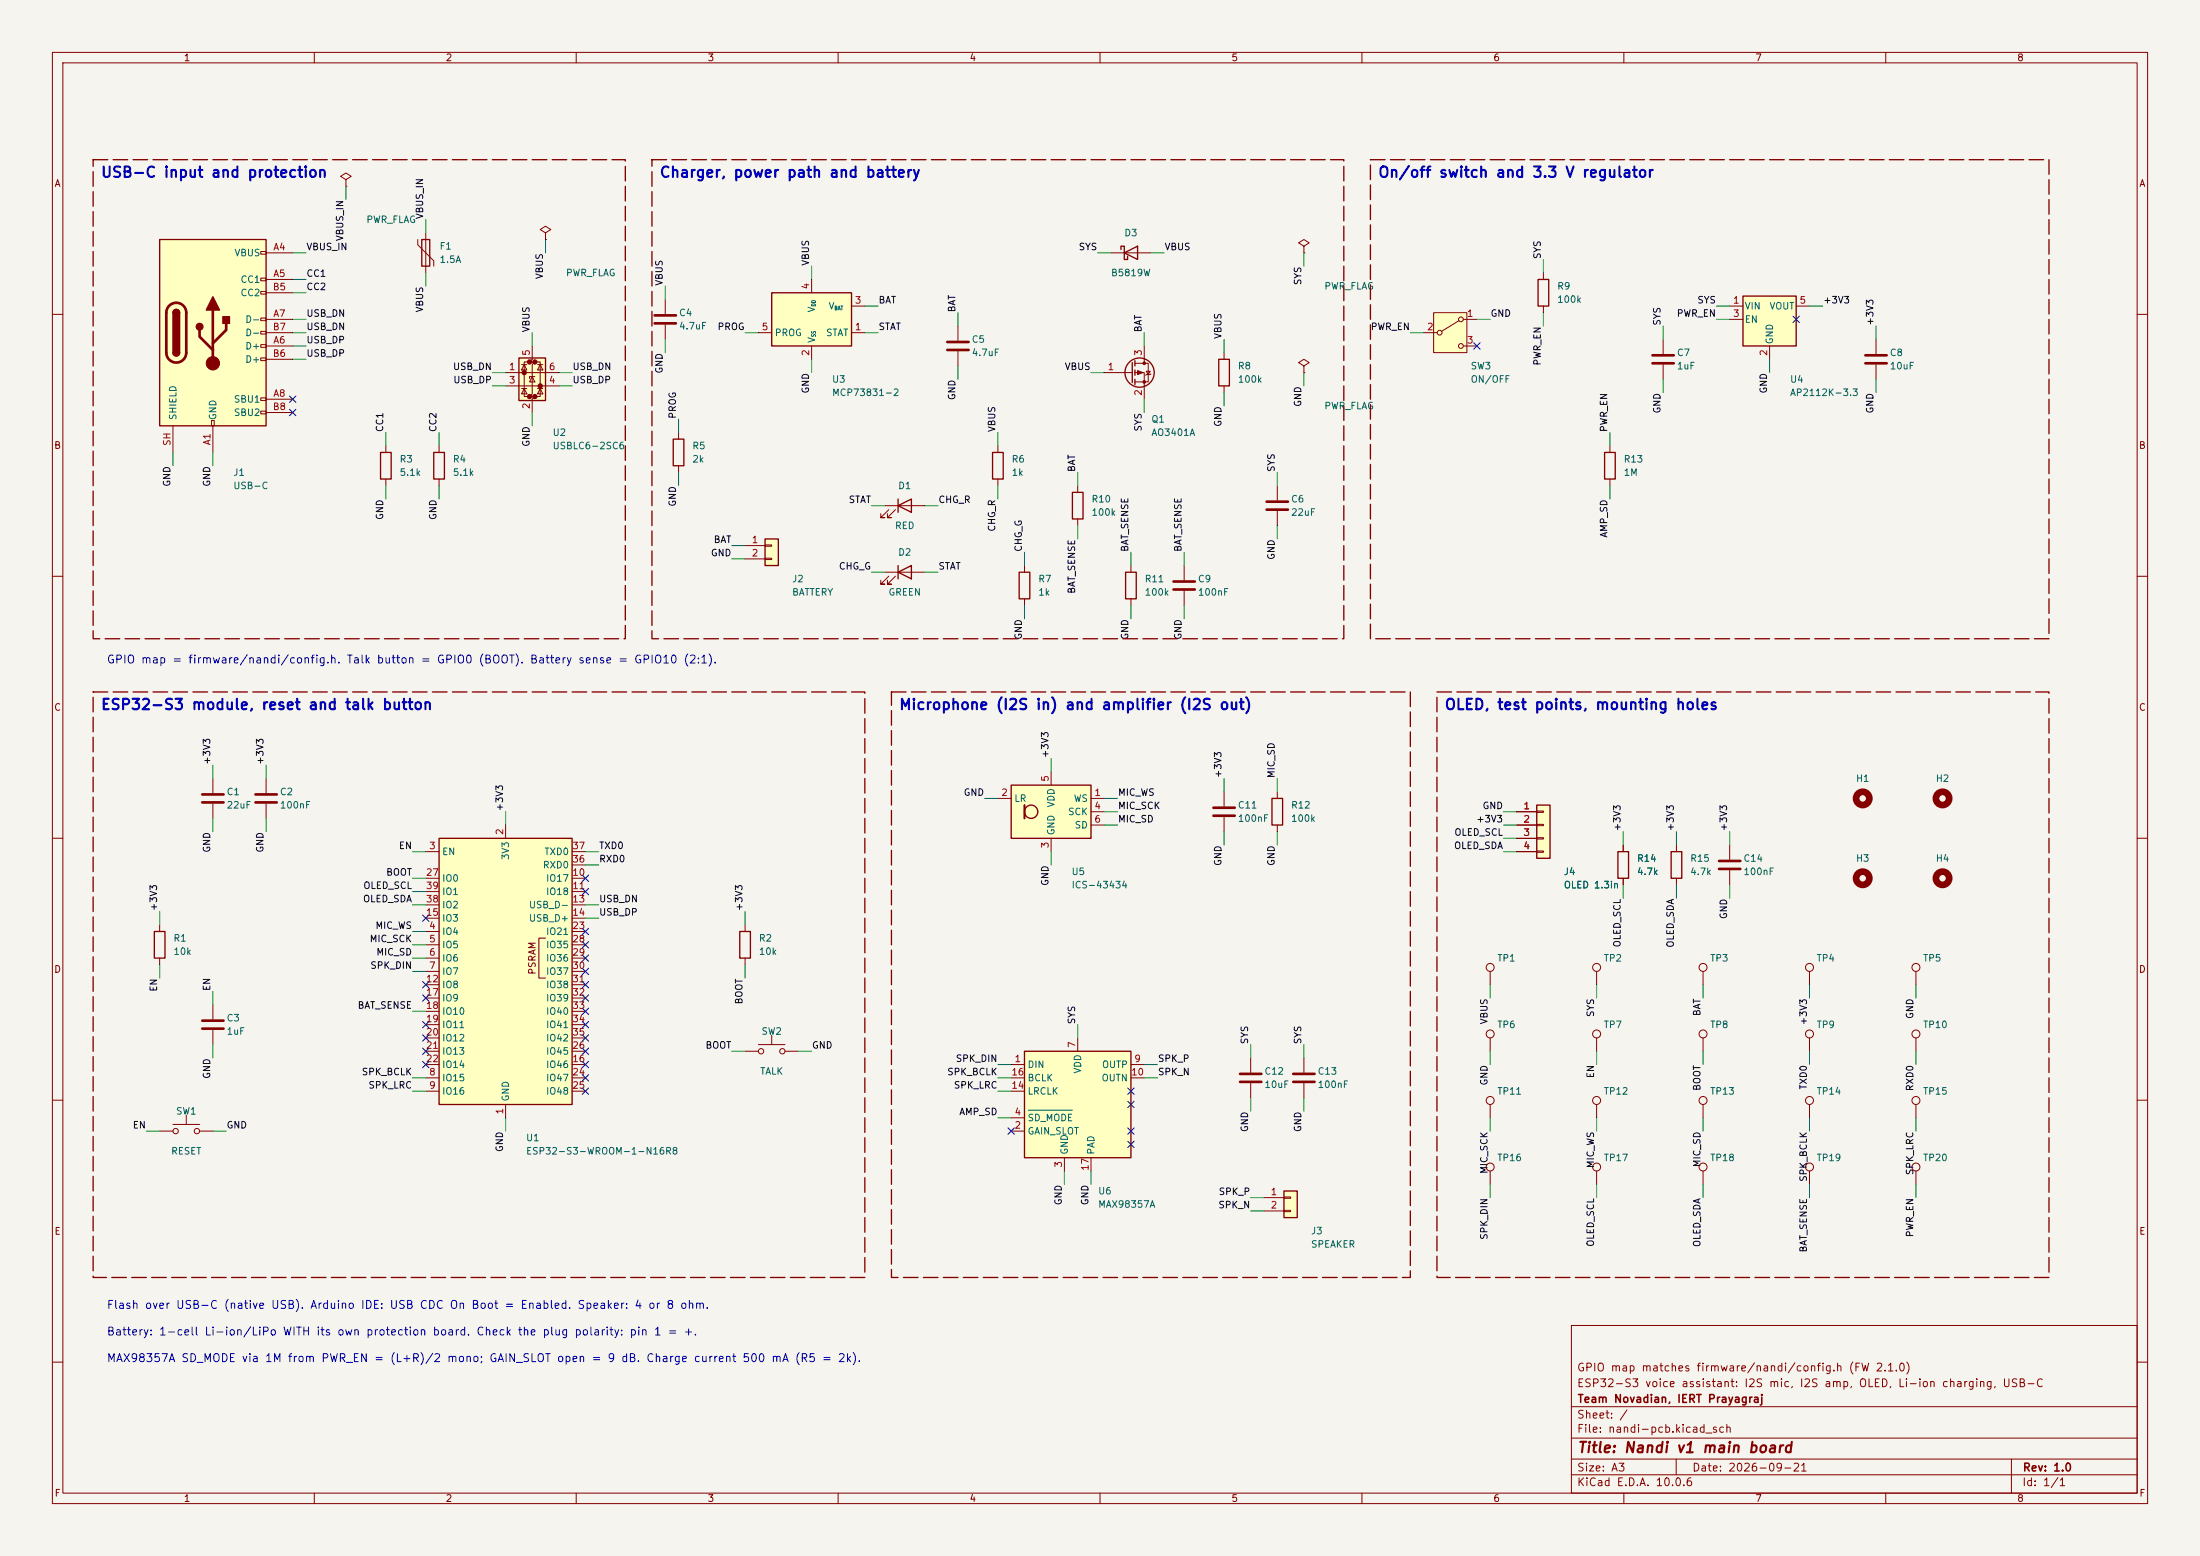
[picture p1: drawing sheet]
<svg xmlns="http://www.w3.org/2000/svg" width="420mm" height="297mm" viewBox="0 0 420 297" stroke-linecap="round" stroke-linejoin="round" font-family="sans-serif">
<path d="M0 0h420v297h-420z" fill="#f5f4ef" stroke="#f5f4ef" stroke-width=".19"/>
<g fill="none" stroke="#840000" stroke-width=".19">
<path d="M10 10h400v277h-400zM12 12h396v273h-396zM60 10v2M110 10v2M160 10v2M210 10v2M260 10v2M310 10v2M360 10v2M10 60h2M408 60h2M10 110h2"/>
<path d="M408 110h2M10 160h2M408 160h2M10 210h2M408 210h2M300 253h108v32h-108zM10 260h2M300 278.5h108M300 274.5h108M300 268.5h108M320 278.5v3M384 278.5v6.5"/>
<path d="M408 260h2M60 285v2M110 285v2M160 285v2M210 285v2M260 285v2M300 281.5h108M310 285v2M360 285v2"/>
</g>
<path d="M245.1 227.3h2.5v5.1h-2.5z" fill="#ffffc2"/>
<g fill="none" stroke="#840000" stroke-width=".25">
<path d="M216.2 69.2v3.8M216.7 68.8v1.1M216.7 70.6v1M216.7 72.4v1M189.5 86.4h2v5h-2zM204.7 94h2.1v5.1h-2.1zM194.6 109.2h2v5.1h-2zM214.9 109.2h2v5.1h-2zM308.9 162.6h2v5h-2zM319 162.6h2.1v5h-2.1zM245.1 227.3h2.5v5.1h-2.5z"/>
<circle cx="217.6" cy="71.1" r="2.79"/>
</g>
<g fill="none" stroke="#840000" stroke-width=".19">
<path d="M182.9 62.2v2.8M182.9 67.1v2.8M210.8 71.1h5.4M216.7 69.3h2.5v3.6h-2.5M216.7 71.1h1.7v5.1M218.4 66v3.3M218.8 70.9h.8l-.4 .6zM219.7 71.4l-1 .2M358.1 64.8v2.8M358.1 69.6v2.8M190.5 85.1v1.3M190.5 91.4v1.3"/>
<path d="M205.7 92.7v1.3M205.7 99.1v1.2M195.6 108v1.2M195.6 114.3v1.3M215.9 108v1.2M215.9 114.3v1.3M50.8 148.6v2.8M50.8 153.4v2.8M309.9 161.3v1.3M309.9 167.6v1.3M320 161.3v1.3M320 167.6v1.3"/>
<path d="M330.2 161.3v2.8M330.2 166.1v2.8M304.8 185.4v2.6M304.8 198.1v2.6M325.1 185.4v2.6M325.1 198.1v2.6M365.8 185.4v2.6M365.8 198.1v2.6M304.8 210.8v2.6M325.1 210.8v2.6M365.8 210.8v2.6M241.3 228.6h3.8"/>
<path d="M241.3 231.1h3.8M245.1 228.5h1.3v.2h-1.3zM245.1 231h1.3v.3h-1.3zM304.8 223.5v2.6M365.8 223.5v2.6"/>
<circle cx="304.8" cy="197.4" r=".76"/>
<circle cx="304.8" cy="184.7" r=".76"/>
<circle cx="325.1" cy="184.7" r=".76"/>
<circle cx="325.1" cy="197.4" r=".76"/>
<circle cx="365.8" cy="197.4" r=".76"/>
<circle cx="365.8" cy="184.7" r=".76"/>
<circle cx="304.8" cy="210.1" r=".76"/>
<circle cx="325.1" cy="210.1" r=".76"/>
<circle cx="365.8" cy="210.1" r=".76"/>
<circle cx="304.8" cy="222.8" r=".76"/>
<circle cx="365.8" cy="222.8" r=".76"/>
</g>
<path d="M180.8 65.3h4.1M180.8 66.8h4.1M356.1 67.8h4.1M356.1 69.3h4.1M48.8 151.6h4M48.8 153.2h4M328.2 164.3h4M328.2 165.9h4" fill="none" stroke="#840000" stroke-width=".51"/>
<g fill="none" stroke="#840000" stroke-width="1.3">
<circle cx="355.6" cy="152.4" r="1.27"/>
<circle cx="370.8" cy="152.4" r="1.27"/>
<circle cx="355.6" cy="167.6" r="1.27"/>
<circle cx="370.8" cy="167.6" r="1.27"/>
</g>
<g fill="#840000" stroke="#840000" stroke-width=".19">
<path d="M217.2 70.7l1 .4-1 .4z"/>
<circle cx="218.4" cy="69.3" r=".25"/>
<circle cx="218.4" cy="72.9" r=".25"/>
</g>
<path d="M273.7 59.7h6.3v7.6h-6.3z" fill="#ffffc2"/>
<g fill="none" stroke="#840000" stroke-width=".19">
<path d="M273.7 59.7h6.3v7.6h-6.3zM294.6 52.1v1.2M294.6 58.4v1.3M271.8 63.5h2.5M278.5 61.2l-3.3 2M279.4 61h2.5M279.4 66h2.5"/>
<circle cx="274.8" cy="63.5" r=".46"/>
<circle cx="278.9" cy="61" r=".46"/>
<circle cx="278.9" cy="66" r=".46"/>
</g>
<path d="M293.6 53.3h2.1v5.1h-2.1z" fill="none" stroke="#840000" stroke-width=".25"/>
<path d="M332.7 56.5h10.2v9.5h-10.2z" fill="#ffffc2"/>
<path d="M332.7 56.5h10.2v9.5h-10.2zM232.7 68.6h2v5.1h-2z" fill="none" stroke="#840000" stroke-width=".25"/>
<path d="M248.9 47l1-.6-1-.7-1 .7 1 .6v1.3M248.9 48.3h.1M330.2 58.4h2.5M342.9 58.4h2.5M233.7 67.3v1.3M233.7 73.7v1.2M248.9 69.9l1-.7-1-.6-1 .6 1 .7v1.2M248.9 71.1h.1M317.5 64.8v2.8M317.5 69.6v2.8M330.2 61h2.5M337.8 66v2.6" fill="none" stroke="#840000" stroke-width=".19"/>
<path d="M315.5 67.8h4M315.5 69.3h4" fill="none" stroke="#840000" stroke-width=".51"/>
<path d="M147.3 55.9h15.3v10.1h-15.3z" fill="#ffffc2"/>
<path d="M147.3 55.9h15.3v10.1h-15.3zM128.5 83.8h2.1v5.1h-2.1z" fill="none" stroke="#840000" stroke-width=".25"/>
<path d="M127 57.2v2.7M154.9 53.3v2.6M162.6 58.4h2.5M127 62v2.8M144.8 63.5h2.5M154.9 66v2.6M162.6 63.5h2.5M129.5 82.6v1.2M129.5 88.9v1.3" fill="none" stroke="#840000" stroke-width=".19"/>
<path d="M125 60.2h4M125 61.7h4" fill="none" stroke="#840000" stroke-width=".51"/>
<path d="M146 102.9h2.6v5.1h-2.6z" fill="#ffffc2"/>
<path d="M214 47.6v-.6h.6v2.5h.7v-.6M214.6 48.3l2.6-1.3v2.5zM171.4 96.5l2.6-1.2v2.5zM171.4 95.3v2.5M306.3 86.4h2.1v5h-2.1zM146 102.9h2.6v5.1h-2.6zM171.4 109.2l2.6-1.2v2.5zM171.4 108v2.5" fill="none" stroke="#840000" stroke-width=".25"/>
<g fill="none" stroke="#840000" stroke-width=".19">
<path d="M212.1 48.3h7.6M168.9 96.5h7.6M169.7 97.3l-1.6 1.5h.8h-.8v-.8M170.9 97.3l-1.5 1.5h.8h-.8v-.8M243.8 92.7v2.8M243.8 97.5v2.8M307.3 85.1v1.3M307.3 91.4v1.3M142.2 104.1h3.8M142.2 106.7h3.8M146 104h1.3v.3h-1.3zM146 106.6h1.3v.2h-1.3z"/>
<path d="M168.9 109.2h7.6M169.7 110l-1.6 1.5h.8h-.8v-.8M170.9 110l-1.5 1.5h.8h-.8v-.8M226.1 108v2.7M226.1 112.8v2.8M284.5 185.4v2.6M284.5 198.1v2.6M345.4 185.4v2.6M345.4 198.1v2.6M284.5 210.8v2.6M345.4 210.8v2.6M284.5 223.5v2.6"/>
<path d="M345.4 223.5v2.6"/>
<circle cx="284.5" cy="184.7" r=".76"/>
<circle cx="284.5" cy="197.4" r=".76"/>
<circle cx="345.4" cy="197.4" r=".76"/>
<circle cx="345.4" cy="184.7" r=".76"/>
<circle cx="284.5" cy="210.1" r=".76"/>
<circle cx="345.4" cy="210.1" r=".76"/>
<circle cx="284.5" cy="222.8" r=".76"/>
<circle cx="345.4" cy="222.8" r=".76"/>
</g>
<path d="M241.8 95.8h4.1M241.8 97.3h4.1M224 111h4.1M224 112.5h4.1" fill="none" stroke="#840000" stroke-width=".51"/>
<path d="M293.4 153.7h2.5v10.1h-2.5z" fill="#ffffc2"/>
<path d="M72.6 86.4h2.1v5h-2.1zM82.8 86.4h2v5h-2zM293.4 153.7h2.5v10.1h-2.5z" fill="none" stroke="#840000" stroke-width=".25"/>
<g fill="none" stroke="#840000" stroke-width=".19">
<path d="M73.7 85.1v1.3M73.7 91.4v1.3M83.8 85.1v1.3M83.8 91.4v1.3M40.6 148.6v2.8M40.6 153.4v2.8M289.6 154.9h3.8M289.6 157.5h3.8M293.4 154.8h1.2v.3h-1.2zM293.4 157.4h1.2v.2h-1.2zM293.4 159.9h1.2v.2h-1.2zM289.6 160h3.8"/>
<path d="M289.6 162.6h3.8M293.4 162.4h1.2v.3h-1.2zM30.5 215.9h2.5M33 214.6h5.1M35.6 212.9v1.7M38.1 215.9h2.5M325.1 223.5v2.6"/>
<circle cx="33.5" cy="215.9" r=".51"/>
<circle cx="37.6" cy="215.9" r=".51"/>
<circle cx="325.1" cy="222.8" r=".76"/>
</g>
<path d="M38.6 151.6h4.1M38.6 153.2h4.1" fill="none" stroke="#840000" stroke-width=".51"/>
<path d="M83.8 160h25.4v50.8h-25.4z" fill="#ffffc2"/>
<path d="M29.5 177.8h2v5.1h-2zM83.8 160h25.4v50.8h-25.4z" fill="none" stroke="#840000" stroke-width=".25"/>
<g fill="none" stroke="#840000" stroke-width=".19">
<path d="M96.5 157.5v2.5M30.5 176.5v1.3M81.3 162.6h2.5M81.3 177.8h2.5M81.3 167.6h2.5M81.3 170.2h2.5M81.3 172.7h2.5M81.3 175.3h2.5M104.1 179.1h-1.2v7.6h1.2M109.2 162.6h2.6M109.2 177.8h2.6M109.2 167.6h2.6"/>
<path d="M109.2 170.2h2.6M109.2 172.7h2.6M109.2 175.3h2.6M109.2 165.1h2.6M30.5 182.9v1.3M40.6 191.8v2.8M40.6 196.6v2.8M81.3 180.3h2.5M81.3 182.9h2.5M81.3 185.4h2.5M81.3 188h2.5M81.3 190.5h2.5"/>
<path d="M81.3 193h2.5M81.3 195.6h2.5M81.3 198.1h2.5M109.2 180.3h2.6M109.2 182.9h2.6M109.2 185.4h2.6M109.2 188h2.6M109.2 190.5h2.6M109.2 193h2.6M109.2 195.6h2.6M109.2 198.1h2.6M81.3 205.7h2.5"/>
<path d="M81.3 208.3h2.5M81.3 203.2h2.5M81.3 200.7h2.5M96.5 210.8v2.6M109.2 205.7h2.6M109.2 208.3h2.6M109.2 203.2h2.6M109.2 200.7h2.6"/>
</g>
<path d="M38.6 194.8h4.1M38.6 196.3h4.1" fill="none" stroke="#840000" stroke-width=".51"/>
<path d="M99.1 68.3h5v8.2h-5z" fill="#ffffc2"/>
<g fill="#840000" stroke="#840000" stroke-width=".51">
<circle cx="100.1" cy="71.1" r=".25"/>
<circle cx="101.1" cy="69.1" r=".25"/>
<circle cx="101.1" cy="75.7" r=".25"/>
<circle cx="102.1" cy="69.1" r=".25"/>
<circle cx="102.1" cy="75.7" r=".25"/>
<circle cx="103.1" cy="73.7" r=".25"/>
</g>
<g fill="none" stroke="#840000" stroke-width=".19">
<path d="M66 34.3l1.1-.6-1.1-.7-1 .7 1 .6v1.3M66 35.6h.1M79.8 45.7v1l3 3.1v1M81.3 44.5v7.6M104.1 44.5l1.1-.7-1.1-.6-1 .6 1 .7v1.2M104.1 45.7h.1M96.5 71.1h10.2M96.5 73.7h10.2M99.6 74.2h1M99.6 69.6h1M100.1 69.6l.5 1h-1zM100.1 74.2l.5 1h-1z"/>
<path d="M101.1 69.1h-1v6.6h1M101.6 66v2.6l-.5 .5h1l-.5 .5v5.6l-.5 .5h1l-.5 .5v2.5M101.6 71.9l.5 1h-1zM102.1 71.9h-1v.4M102.1 69.1h1v6.6h-1M102.6 74.2h1M102.6 69.6h1M103.1 69.6l.5 1h-1zM103.1 74.2l.5 1h-1z"/>
</g>
<path d="M80.5 45.7h1.5v5.1h-1.5zM99.1 68.3h5v8.2h-5z" fill="none" stroke="#840000" stroke-width=".25"/>
<path d="M193 149.9h15.3v10.1h-15.3z" fill="#ffffc2"/>
<g fill="none" stroke="#840000" stroke-width=".25">
<path d="M193 149.9h15.3v10.1h-15.3z"/>
<circle cx="196.8" cy="154.9" r="1.27"/>
</g>
<path d="M195.6 153.7v2.5" fill="none" stroke="#840000" stroke-width=".38"/>
<path d="M190.5 152.4h2.5M200.7 147.3v2.6M208.3 152.4h2.5M208.3 154.9h2.5M208.3 157.5h2.5M233.7 151.1v2.8M233.7 156v2.8M200.7 160v2.6" fill="none" stroke="#840000" stroke-width=".19"/>
<path d="M231.6 154.2h4.1M231.6 155.7h4.1" fill="none" stroke="#840000" stroke-width=".51"/>
<path d="M30.5 45.7h20.3v35.6h-20.3z" fill="#ffffc2"/>
<g fill="none" stroke="#840000" stroke-width=".19">
<path d="M49.8 48h1v.5h-1zM49.8 53.1h1v.5h-1zM49.8 55.6h1v.5h-1zM50.8 48.3h5.1M50.8 53.3h5.1M50.8 55.9h5.1M49.8 60.7h1v.5h-1zM49.8 63.2h1v.6h-1zM49.8 65.8h1v.5h-1zM49.8 68.3h1v.5h-1zM49.8 75.9h1v.6h-1zM49.8 78.5h1v.5h-1z"/>
<path d="M50.8 66h5.1M50.8 61h5.1M50.8 76.2h5.1M50.8 68.6h5.1M50.8 63.5h5.1M50.8 78.7h5.1M33 81.3v5.1M40.4 80.3h.5v1h-.5zM40.6 81.3v5.1M243.8 151.1v1.3M243.8 157.5v1.3M142.2 176.5v1.3"/>
<path d="M142.2 182.9v1.3M144.8 199.4h5.1M147.3 197.6v1.8M142.2 200.7h2.6M149.9 200.7h2.5M248.9 201.9v2.8M248.9 206.8v2.8"/>
<circle cx="145.3" cy="200.7" r=".51"/>
<circle cx="149.4" cy="200.7" r=".51"/>
</g>
<path d="M30.5 45.7h20.3v35.6h-20.3zM33 59.7a.64 .64 0 0 1 .7-.6 .64 .64 0 0 1 .6 .6M33 67.3a.64 .64 0 0 0 .7 .6 .64 .64 0 0 0 .6-.6M242.8 152.4h2.1v5.1h-2.1zM141.2 177.8h2.1v5.1h-2.1z" fill="none" stroke="#840000" stroke-width=".25"/>
<path d="M32.3 58.4a1.9 1.9 0 0 1 2.1-.5 1.9 1.9 0 0 1 1.2 1.8v7.6a1.91 1.91 0 0 1-1.9 1.9 1.91 1.91 0 0 1-2-1.9l.1-7.8 .1-.6zM40.6 59.2v10.1M38.1 63v1.3l2.5 2.5M43.2 61.7v1.3l-2.6 2.5M246.9 205h4.1M246.9 206.5h4.1" fill="none" stroke="#840000" stroke-width=".51"/>
<g fill="#840000" stroke="#840000" stroke-width=".25">
<path d="M33 59.7h1.3v7.6h-1.3z"/>
<path d="M33.2 59.2a.64 .64 0 0 1 .7-.1 .64 .64 0 0 1 .4 .6h-1.3z"/>
<path d="M33 67.3h1.3a.64 .64 0 0 1-.6 .6 .64 .64 0 0 1-.7-.6z"/>
<path d="M40.6 56.6l1.3 2.6h-2.5z"/>
<path d="M42.5 60.5h1.3v1.2h-1.3z"/>
<circle cx="38.1" cy="62.4" r=".63"/>
</g>
<circle cx="40.6" cy="69.3" r="1.27" fill="#840000" stroke="#840000" stroke-width=".19"/>
<path d="M195.6 200.7h20.3v20.3h-20.3z" fill="#ffffc2"/>
<path d="M195.6 200.7h20.3v20.3h-20.3z" fill="none" stroke="#840000" stroke-width=".25"/>
<g fill="none" stroke="#840000" stroke-width=".19">
<path d="M289.6 154.9h3.8M289.6 157.5h3.8M289.6 160h3.8M289.6 162.6h3.8M309.9 161.3v1.3M309.9 167.6v1.3M205.7 198.1v2.6M193 203.2h2.6M193 215.9h2.6M193 213.4h2.6M193 205.7h2.6M193 208.3h2.6"/>
<path d="M215.9 203.2h2.5M215.9 205.7h2.5M238.8 201.9v2.8M238.8 206.8v2.8M203.2 221v2.5M208.3 221v2.5"/>
</g>
<path d="M196.3 211.9h8.4" fill="none" stroke="#006464" stroke-width=".19"/>
<path d="M236.7 205h4.1M236.7 206.5h4.1" fill="none" stroke="#840000" stroke-width=".51"/>
<g fill="none" stroke="#009600" stroke-width=".19">
<path d="M66 35.6v2.5M55.9 55.9h2.5M55.9 53.3h2.5M55.9 48.3h2.5M81.3 41.9v2.6M81.3 52.1v2.5M104.1 45.7v2.6M127 54.6v2.6M154.9 50.8v2.5M165.1 58.4h2.5M182.9 59.7v2.5M209.5 48.3h2.6"/>
<path d="M219.7 48.3h2.5M248.9 48.3v2.5M294.6 49.5v2.6M294.6 59.7v2.5M327.7 58.4h2.5M345.4 58.4h2.6M55.9 68.6h2.5M55.9 66h2.5M55.9 63.5h2.5M55.9 61h2.5M94 73.7h2.5M94 71.1h2.5"/>
<path d="M101.6 63.5v2.5M101.6 78.7v2.6M106.7 73.7h2.5M106.7 71.1h2.5M127 64.8v2.5M142.2 63.5h2.6M154.9 68.6v2.5M165.1 63.5h2.5M182.9 69.9v2.5M208.3 71.1h2.5M218.4 63.5v2.5M218.4 76.2v2.5"/>
<path d="M233.7 64.8v2.5M233.7 74.9v2.6M248.9 71.1v2.6M269.2 63.5h2.6M281.9 61h2.6M317.5 62.2v2.6M317.5 72.4v2.5M327.7 61h2.5M337.8 68.6v2.5M358.1 62.2v2.6M358.1 72.4v2.5M33 86.4v2.5"/>
<path d="M40.6 86.4v2.5M73.7 82.6v2.5M73.7 92.7v2.6M83.8 82.6v2.5M83.8 92.7v2.6M129.5 80v2.6M129.5 90.2v2.5M166.4 96.5h2.5M176.5 96.5h2.6M190.5 82.6v2.5M190.5 92.7v2.6M205.7 90.2v2.5"/>
<path d="M243.8 90.2v2.5M307.3 82.6v2.5M307.3 92.7v2.6M139.7 104.1h2.5M139.7 106.7h2.5M166.4 109.2h2.5M176.5 109.2h2.6M195.6 105.4v2.6M195.6 115.6v2.5M205.7 100.3v2.6M215.9 105.4v2.6M215.9 115.6v2.5"/>
<path d="M226.1 105.4v2.6M226.1 115.6v2.5M243.8 100.3v2.6M40.6 146.1v2.5M40.6 156.2v2.6M50.8 146.1v2.5M50.8 156.2v2.6M96.5 154.9v2.6M188 152.4h2.5M200.7 144.8v2.5M210.8 152.4h2.6M210.8 154.9h2.6"/>
<path d="M210.8 157.5h2.6M233.7 148.6v2.5M233.7 158.8v2.5M243.8 148.6v2.5M243.8 158.8v2.5M287 154.9h2.6M287 157.5h2.6M309.9 158.8v2.5M320 158.8v2.5M330.2 158.8v2.5M30.5 174v2.5M78.7 162.6h2.6"/>
<path d="M78.7 167.6h2.6M78.7 172.7h2.6M78.7 170.2h2.6M78.7 177.8h2.6M111.8 162.6h2.5M111.8 172.7h2.5M111.8 175.3h2.5M111.8 165.1h2.5M142.2 174v2.5M200.7 162.6v2.5M287 160h2.6M287 162.6h2.6"/>
<path d="M309.9 168.9v2.6M320 168.9v2.6M330.2 168.9v2.6M30.5 184.2v2.5M40.6 189.2v2.6M40.6 199.4v2.5M78.7 180.3h2.6M78.7 182.9h2.6M78.7 193h2.6M78.7 185.4h2.6M142.2 184.2v2.5M205.7 195.6v2.5"/>
<path d="M238.8 199.4v2.5M248.9 199.4v2.5M284.5 188v2.5M304.8 188v2.5M325.1 188v2.5M345.4 188v2.5M365.8 188v2.5M27.9 215.9h2.6M40.6 215.9h2.6M78.7 208.3h2.6M78.7 205.7h2.6M96.5 213.4v2.5"/>
<path d="M139.7 200.7h2.5M152.4 200.7h2.5M190.5 208.3h2.5M190.5 205.7h2.5M190.5 203.2h2.5M190.5 213.4h2.5M218.4 205.7h2.6M218.4 203.2h2.6M238.8 209.6v2.5M248.9 209.6v2.5M284.5 200.7v2.5M284.5 213.4v2.5"/>
<path d="M304.8 200.7v2.5M304.8 213.4v2.5M325.1 200.7v2.5M325.1 213.4v2.5M345.4 200.7v2.5M345.4 213.4v2.5M365.8 200.7v2.5M365.8 213.4v2.5M203.2 223.5v2.6M208.3 223.5v2.6M238.8 231.1h2.5M238.8 228.6h2.5"/>
<path d="M284.5 226.1v2.5M304.8 226.1v2.5M325.1 226.1v2.5M345.4 226.1v2.5M365.8 226.1v2.5"/>
</g>
<g fill="none" stroke="#000084" stroke-width=".19">
<path d="M55.3 75.6l1.2 1.2M55.3 78.1l1.2 1.2M56.5 75.6l-1.2 1.2M56.5 78.1l-1.2 1.2M281.3 65.4l1.2 1.2M282.5 65.4l-1.2 1.2M342.3 60.4l1.2 1.2M343.5 60.4l-1.2 1.2M80.7 174.7l1.2 1.2M81.9 174.7l-1.2 1.2M111.2 167l1.2 1.2M111.2 169.6l1.2 1.2"/>
<path d="M111.2 177.2l1.2 1.2M111.2 179.7l1.2 1.2M112.4 167l-1.2 1.2M112.4 169.6l-1.2 1.2M112.4 177.2l-1.2 1.2M112.4 179.7l-1.2 1.2M80.7 187.4l1.2 1.2M80.7 189.9l1.2 1.2M80.7 195l1.2 1.2M80.7 197.5l1.2 1.2M81.9 197.5l-1.2 1.2M81.9 187.4l-1.2 1.2"/>
<path d="M81.9 189.9l-1.2 1.2M81.9 195l-1.2 1.2M111.2 189.9l1.2 1.2M111.2 182.3l1.2 1.2M111.2 184.8l1.2 1.2M111.2 187.4l1.2 1.2M111.2 197.5l1.2 1.2M111.2 195l1.2 1.2M111.2 192.4l1.2 1.2M112.4 189.9l-1.2 1.2M112.4 182.3l-1.2 1.2M112.4 184.8l-1.2 1.2"/>
<path d="M112.4 187.4l-1.2 1.2M112.4 197.5l-1.2 1.2M112.4 195l-1.2 1.2M112.4 192.4l-1.2 1.2M80.7 200.1l1.2 1.2M80.7 202.6l1.2 1.2M81.9 200.1l-1.2 1.2M81.9 202.6l-1.2 1.2M111.2 200.1l1.2 1.2M111.2 207.7l1.2 1.2M111.2 205.1l1.2 1.2M111.2 202.6l1.2 1.2"/>
<path d="M112.4 200.1l-1.2 1.2M112.4 207.7l-1.2 1.2M112.4 205.1l-1.2 1.2M112.4 202.6l-1.2 1.2M192.4 215.3l1.2 1.2M193.6 215.3l-1.2 1.2M215.3 210.2l1.2 1.2M215.3 215.3l1.2 1.2M215.3 217.8l1.2 1.2M215.3 207.7l1.2 1.2M216.5 210.2l-1.2 1.2M216.5 215.3l-1.2 1.2"/>
<path d="M216.5 217.8l-1.2 1.2M216.5 207.7l-1.2 1.2"/>
</g>
<path d="M17.8 30.5h101.6v91.4h-101.6zM124.5 30.5h132v91.4h-132zM261.6 30.5h129.6v91.4h-129.6zM17.8 132.1h147.3v111.7h-147.3zM170.2 132.1h99v111.7h-99zM274.3 132.1h116.9v111.7h-116.9z" fill="none" stroke="#840000" stroke-width=".25" stroke-dasharray="2.8 1"/>
<g font-size="2" fill="#0000c2">
<text x="19.1" y="34.4">USB-C input and protection</text>
<text x="125.8" y="34.4">Charger, power path and battery</text>
<text x="263" y="34.4">On/off switch and 3.3 V regulator</text>
<text x="19.1" y="136">ESP32-S3 module, reset and talk button</text>
<text x="171.5" y="136">Microphone (I2S in) and amplifier (I2S out)</text>
<text x="275.7" y="136">OLED, test points, mounting holes</text>
</g>
<text font-size="2" fill="#840000" x="301" y="277.8">Title: Nandi v1 main board</text>
<g font-size="1.5" fill="#0000c2">
<text x="20.3" y="127">GPIO map = firmware/nandi/config.h. Talk button = GPIO0 (BOOT). Battery sense = GPIO10 (2:1).</text>
<text x="20.3" y="250.2">Flash over USB-C (native USB). Arduino IDE: USB CDC On Boot = Enabled. Speaker: 4 or 8 ohm.</text>
<text x="20.3" y="255.3">Battery: 1-cell Li-ion/LiPo WITH its own protection board. Check the plug polarity: pin 1 = +.</text>
<text x="20.3" y="260.4">MAX98357A SD_MODE via 1M from PWR_EN = (L+R)/2 mono; GAIN_SLOT open = 9 dB. Charge current 500 mA (R5 = 2k).</text>
</g>
<g font-size="1.5" fill="#840000">
<text x="300.9" y="262.1">GPIO map matches firmware/nandi/config.h (FW 2.1.0)</text>
<text x="300.9" y="265.1">ESP32-S3 voice assistant: I2S mic, I2S amp, OLED, Li-ion charging, USB-C</text>
<text x="301" y="268.1">Team Novadian, IERT Prayagraj</text>
<text x="300.9" y="273.8">File: nandi-pcb.kicad_sch</text>
<text x="300.9" y="271.1">Sheet: /</text>
<text x="300.9" y="281.2">Size: A3</text>
<text x="322.9" y="281.2">Date: 2026-09-21</text>
<text x="386" y="281.2">Rev: 1.0</text>
<text x="300.9" y="284">KiCad E.D.A. 10.0.6</text>
<text x="385.9" y="284">Id: 1/1</text>
</g>
<g font-size="1.3" fill="#840000">
<text x="35" y="12">1</text>
<text x="85" y="12">2</text>
<text x="135" y="12">3</text>
<text x="185" y="12">4</text>
<text x="235" y="12">5</text>
<text x="285" y="12">6</text>
<text x="335" y="12">7</text>
<text x="385" y="12">8</text>
<text x="10.3" y="36">A</text>
<text x="408.3" y="36">A</text>
<text x="10.2" y="86">B</text>
<text x="408.2" y="86">B</text>
<text x="10.2" y="136">C</text>
<text x="408.2" y="136">C</text>
<text x="10.2" y="186">D</text>
<text x="408.2" y="186">D</text>
<text x="102.6" y="186.2" transform="rotate(-90 102.6 186.2)">PSRAM</text>
<text x="10.3" y="236">E</text>
<text x="408.3" y="236">E</text>
<text x="10.3" y="286">F</text>
<text x="35" y="287">1</text>
<text x="85" y="287">2</text>
<text x="135" y="287">3</text>
<text x="185" y="287">4</text>
<text x="235" y="287">5</text>
<text x="285" y="287">6</text>
<text x="335" y="287">7</text>
<text x="385" y="287">8</text>
<text x="408.3" y="286">F</text>
</g>
<g font-size="1.3" fill="#0f0f0f">
<text x="81.1" y="41.9" transform="rotate(-90 81.1 41.9)">VBUS_IN</text>
<text x="65.8" y="46.1" transform="rotate(-90 65.8 46.1)">VBUS_IN</text>
<text x="58.4" y="48.1">VBUS_IN</text>
<text x="58.4" y="53.1">CC1</text>
<text x="103.9" y="53.4" transform="rotate(-90 103.9 53.4)">VBUS</text>
<text x="154.7" y="50.8" transform="rotate(-90 154.7 50.8)">VBUS</text>
<text x="205.8" y="48.1">SYS</text>
<text x="222.2" y="48.1">VBUS</text>
<text x="294.4" y="49.6" transform="rotate(-90 294.4 49.6)">SYS</text>
<text x="58.4" y="55.7">CC2</text>
<text x="81.1" y="59.7" transform="rotate(-90 81.1 59.7)">VBUS</text>
<text x="126.8" y="54.6" transform="rotate(-90 126.8 54.6)">VBUS</text>
<text x="167.6" y="58.2">BAT</text>
<text x="182.7" y="59.7" transform="rotate(-90 182.7 59.7)">BAT</text>
<text x="248.7" y="54.5" transform="rotate(-90 248.7 54.5)">SYS</text>
<text x="323.9" y="58.2">SYS</text>
<text x="348" y="58.2">+3V3</text>
<text x="58.4" y="65.8">USB_DP</text>
<text x="58.4" y="60.8">USB_DN</text>
<text x="58.4" y="63.3">USB_DN</text>
<text x="101.4" y="63.5" transform="rotate(-90 101.4 63.5)">VBUS</text>
<text x="136.9" y="63.3">PROG</text>
<text x="167.6" y="63.3">STAT</text>
<text x="218.2" y="63.5" transform="rotate(-90 218.2 63.5)">BAT</text>
<text x="233.5" y="64.8" transform="rotate(-90 233.5 64.8)">VBUS</text>
<text x="261.6" y="63.3">PWR_EN</text>
<text x="284.5" y="60.8">GND</text>
<text x="317.3" y="62.3" transform="rotate(-90 317.3 62.3)">SYS</text>
<text x="320" y="60.8">PWR_EN</text>
<text x="357.9" y="62.3" transform="rotate(-90 357.9 62.3)">+3V3</text>
<text x="58.4" y="68.4">USB_DP</text>
<text x="86.4" y="70.9">USB_DN</text>
<text x="109.2" y="70.9">USB_DN</text>
<text x="126.8" y="71.4" transform="rotate(-90 126.8 71.4)">GND</text>
<text x="203.2" y="70.9">VBUS</text>
<text x="294.4" y="69.9" transform="rotate(-90 294.4 69.9)">PWR_EN</text>
<text x="86.4" y="73.5">USB_DP</text>
<text x="109.2" y="73.5">USB_DP</text>
<text x="154.7" y="75.2" transform="rotate(-90 154.7 75.2)">GND</text>
<text x="182.7" y="76.5" transform="rotate(-90 182.7 76.5)">GND</text>
<text x="248.7" y="77.8" transform="rotate(-90 248.7 77.8)">GND</text>
<text x="337.6" y="75.2" transform="rotate(-90 337.6 75.2)">GND</text>
<text x="73.5" y="82.6" transform="rotate(-90 73.5 82.6)">CC1</text>
<text x="83.6" y="82.6" transform="rotate(-90 83.6 82.6)">CC2</text>
<text x="129.3" y="80" transform="rotate(-90 129.3 80)">PROG</text>
<text x="190.3" y="82.6" transform="rotate(-90 190.3 82.6)">VBUS</text>
<text x="218.2" y="82.5" transform="rotate(-90 218.2 82.5)">SYS</text>
<text x="233.5" y="81.6" transform="rotate(-90 233.5 81.6)">GND</text>
<text x="307.1" y="82.6" transform="rotate(-90 307.1 82.6)">PWR_EN</text>
<text x="317.3" y="79" transform="rotate(-90 317.3 79)">GND</text>
<text x="357.9" y="79" transform="rotate(-90 357.9 79)">GND</text>
<text x="101.4" y="85.4" transform="rotate(-90 101.4 85.4)">GND</text>
<text x="32.8" y="93" transform="rotate(-90 32.8 93)">GND</text>
<text x="40.4" y="93" transform="rotate(-90 40.4 93)">GND</text>
<text x="205.5" y="90.2" transform="rotate(-90 205.5 90.2)">BAT</text>
<text x="243.6" y="90.2" transform="rotate(-90 243.6 90.2)">SYS</text>
<text x="73.5" y="99.3" transform="rotate(-90 73.5 99.3)">GND</text>
<text x="83.6" y="99.3" transform="rotate(-90 83.6 99.3)">GND</text>
<text x="129.3" y="96.8" transform="rotate(-90 129.3 96.8)">GND</text>
<text x="161.9" y="96.3">STAT</text>
<text x="179" y="96.3">CHG_R</text>
<text x="190.3" y="101.6" transform="rotate(-90 190.3 101.6)">CHG_R</text>
<text x="135.6" y="106.5">GND</text>
<text x="136.1" y="103.9">BAT</text>
<text x="195.4" y="105.4" transform="rotate(-90 195.4 105.4)">CHG_G</text>
<text x="215.7" y="105.4" transform="rotate(-90 215.7 105.4)">BAT_SENSE</text>
<text x="225.9" y="105.4" transform="rotate(-90 225.9 105.4)">BAT_SENSE</text>
<text x="243.6" y="107" transform="rotate(-90 243.6 107)">GND</text>
<text x="307.1" y="102.7" transform="rotate(-90 307.1 102.7)">AMP_SD</text>
<text x="160" y="109">CHG_G</text>
<text x="179" y="109">STAT</text>
<text x="205.5" y="113.4" transform="rotate(-90 205.5 113.4)">BAT_SENSE</text>
<text x="195.4" y="122.2" transform="rotate(-90 195.4 122.2)">GND</text>
<text x="215.7" y="122.2" transform="rotate(-90 215.7 122.2)">GND</text>
<text x="225.9" y="122.2" transform="rotate(-90 225.9 122.2)">GND</text>
<text x="40.4" y="146.1" transform="rotate(-90 40.4 146.1)">+3V3</text>
<text x="50.6" y="146.1" transform="rotate(-90 50.6 146.1)">+3V3</text>
<text x="200.5" y="144.8" transform="rotate(-90 200.5 144.8)">+3V3</text>
<text x="233.5" y="148.6" transform="rotate(-90 233.5 148.6)">+3V3</text>
<text x="243.6" y="148.6" transform="rotate(-90 243.6 148.6)">MIC_SD</text>
<text x="96.3" y="155" transform="rotate(-90 96.3 155)">+3V3</text>
<text x="183.9" y="152.2">GND</text>
<text x="213.3" y="152.2">MIC_WS</text>
<text x="213.3" y="154.7">MIC_SCK</text>
<text x="282.9" y="154.7">GND</text>
<text x="213.3" y="157.3">MIC_SD</text>
<text x="277.5" y="159.8">OLED_SCL</text>
<text x="281.7" y="157.3">+3V3</text>
<text x="309.7" y="158.8" transform="rotate(-90 309.7 158.8)">+3V3</text>
<text x="319.8" y="158.8" transform="rotate(-90 319.8 158.8)">+3V3</text>
<text x="330" y="158.8" transform="rotate(-90 330 158.8)">+3V3</text>
<text x="40.4" y="162.8" transform="rotate(-90 40.4 162.8)">GND</text>
<text x="50.6" y="162.8" transform="rotate(-90 50.6 162.8)">GND</text>
<text x="73.6" y="167.4">BOOT</text>
<text x="76" y="162.4">EN</text>
<text x="114.3" y="164.9">RXD0</text>
<text x="114.3" y="162.4">TXD0</text>
<text x="233.5" y="165.4" transform="rotate(-90 233.5 165.4)">GND</text>
<text x="243.6" y="165.4" transform="rotate(-90 243.6 165.4)">GND</text>
<text x="277.5" y="162.4">OLED_SDA</text>
<text x="69.2" y="172.5">OLED_SDA</text>
<text x="69.3" y="170">OLED_SCL</text>
<text x="114.3" y="172.5">USB_DN</text>
<text x="200.5" y="169.2" transform="rotate(-90 200.5 169.2)">GND</text>
<text x="30.3" y="174" transform="rotate(-90 30.3 174)">+3V3</text>
<text x="71.6" y="177.6">MIC_WS</text>
<text x="114.3" y="175.1">USB_DP</text>
<text x="142" y="174" transform="rotate(-90 142 174)">+3V3</text>
<text x="330" y="175.5" transform="rotate(-90 330 175.5)">GND</text>
<text x="70.5" y="180.1">MIC_SCK</text>
<text x="70.6" y="185.2">SPK_DIN</text>
<text x="71.7" y="182.7">MIC_SD</text>
<text x="309.7" y="180.9" transform="rotate(-90 309.7 180.9)">OLED_SCL</text>
<text x="319.8" y="181" transform="rotate(-90 319.8 181)">OLED_SDA</text>
<text x="30.3" y="189.4" transform="rotate(-90 30.3 189.4)">EN</text>
<text x="40.4" y="189.3" transform="rotate(-90 40.4 189.3)">EN</text>
<text x="142" y="191.8" transform="rotate(-90 142 191.8)">BOOT</text>
<text x="68.2" y="192.8">BAT_SENSE</text>
<text x="205.5" y="195.6" transform="rotate(-90 205.5 195.6)">SYS</text>
<text x="284.3" y="195.6" transform="rotate(-90 284.3 195.6)">VBUS</text>
<text x="304.6" y="194.2" transform="rotate(-90 304.6 194.2)">SYS</text>
<text x="324.9" y="194.1" transform="rotate(-90 324.9 194.1)">BAT</text>
<text x="345.2" y="195.8" transform="rotate(-90 345.2 195.8)">+3V3</text>
<text x="365.6" y="194.6" transform="rotate(-90 365.6 194.6)">GND</text>
<text x="134.6" y="200.5">BOOT</text>
<text x="154.9" y="200.5">GND</text>
<text x="182.4" y="203">SPK_DIN</text>
<text x="221" y="203">SPK_P</text>
<text x="238.6" y="199.4" transform="rotate(-90 238.6 199.4)">SYS</text>
<text x="248.7" y="199.4" transform="rotate(-90 248.7 199.4)">SYS</text>
<text x="40.4" y="206" transform="rotate(-90 40.4 206)">GND</text>
<text x="69" y="205.5">SPK_BCLK</text>
<text x="70.2" y="208.1">SPK_LRC</text>
<text x="180.7" y="205.5">SPK_BCLK</text>
<text x="182" y="208.1">SPK_LRC</text>
<text x="221" y="205.5">SPK_N</text>
<text x="284.3" y="207.3" transform="rotate(-90 284.3 207.3)">GND</text>
<text x="304.6" y="205.9" transform="rotate(-90 304.6 205.9)">EN</text>
<text x="324.9" y="208.3" transform="rotate(-90 324.9 208.3)">BOOT</text>
<text x="345.2" y="208.1" transform="rotate(-90 345.2 208.1)">TXD0</text>
<text x="365.6" y="208.4" transform="rotate(-90 365.6 208.4)">RXD0</text>
<text x="25.2" y="215.7">EN</text>
<text x="43.2" y="215.7">GND</text>
<text x="183" y="213.2">AMP_SD</text>
<text x="96.3" y="220" transform="rotate(-90 96.3 220)">GND</text>
<text x="238.6" y="216.2" transform="rotate(-90 238.6 216.2)">GND</text>
<text x="248.7" y="216.2" transform="rotate(-90 248.7 216.2)">GND</text>
<text x="284.3" y="224.2" transform="rotate(-90 284.3 224.2)">MIC_SCK</text>
<text x="304.6" y="223.1" transform="rotate(-90 304.6 223.1)">MIC_WS</text>
<text x="324.9" y="222.9" transform="rotate(-90 324.9 222.9)">MIC_SD</text>
<text x="345.2" y="225.7" transform="rotate(-90 345.2 225.7)">SPK_BCLK</text>
<text x="365.6" y="224.4" transform="rotate(-90 365.6 224.4)">SPK_LRC</text>
<text x="203" y="230.2" transform="rotate(-90 203 230.2)">GND</text>
<text x="208.1" y="230.2" transform="rotate(-90 208.1 230.2)">GND</text>
<text x="232.5" y="230.9">SPK_N</text>
<text x="232.5" y="228.4">SPK_P</text>
<text x="284.3" y="236.7" transform="rotate(-90 284.3 236.7)">SPK_DIN</text>
<text x="304.6" y="238.1" transform="rotate(-90 304.6 238.1)">OLED_SCL</text>
<text x="324.9" y="238.1" transform="rotate(-90 324.9 238.1)">OLED_SDA</text>
<text x="345.2" y="239.2" transform="rotate(-90 345.2 239.2)">BAT_SENSE</text>
<text x="365.6" y="236.3" transform="rotate(-90 365.6 236.3)">PWR_EN</text>
</g>
<g font-size="1.3" fill="#006464">
<text x="69.8" y="42.9">PWR_FLAG</text>
<text x="83.8" y="48">F1</text>
<text x="214.5" y="45.4">D3</text>
<text x="44.7" y="49.2">VBUS</text>
<text x="83.8" y="50.5">1.5A</text>
<text x="107.9" y="53">PWR_FLAG</text>
<text x="212" y="53">B5819W</text>
<text x="45.8" y="54.3">CC1</text>
<text x="45.8" y="56.8">CC2</text>
<text x="155.9" y="59.7" transform="rotate(-90 155.9 59.7)">V</text>
<text x="158.1" y="59.4">V</text>
<text x="252.7" y="55.6">PWR_FLAG</text>
<text x="297.2" y="55.6">R9</text>
<text x="297.2" y="58.1">100k</text>
<text x="333" y="59.4">VIN</text>
<text x="337.7" y="59.4">VOUT</text>
<text x="46.7" y="61.9">D-</text>
<text x="46.7" y="64.5">D-</text>
<text x="129.5" y="60.7">C4</text>
<text x="129.5" y="63.2">4.7uF</text>
<text x="147.8" y="64.5">PROG</text>
<text x="155.9" y="65.6" transform="rotate(-90 155.9 65.6)">V</text>
<text x="157.6" y="64.5">STAT</text>
<text x="185.4" y="65.7">C5</text>
<text x="333" y="61.9">EN</text>
<text x="338.8" y="65.8" transform="rotate(-90 338.8 65.8)">GND</text>
<text x="46.7" y="67">D+</text>
<text x="46.7" y="69.5">D+</text>
<text x="185.4" y="68.3">4.7uF</text>
<text x="236.2" y="70.8">R8</text>
<text x="280.7" y="70.8">SW3</text>
<text x="320" y="68.3">C7</text>
<text x="320" y="70.8">1uF</text>
<text x="360.7" y="68.3">C8</text>
<text x="360.7" y="70.8">10uF</text>
<text x="44.5" y="77.2">SBU1</text>
<text x="158.7" y="73.4">U3</text>
<text x="158.7" y="75.9">MCP73831-2</text>
<text x="236.2" y="73.4">100k</text>
<text x="280.7" y="73.4">ON/OFF</text>
<text x="341.6" y="73.4">U4</text>
<text x="341.6" y="75.9">AP2112K-3.3</text>
<text x="34" y="80.3" transform="rotate(-90 34 80.3)">SHIELD</text>
<text x="41.6" y="80.3" transform="rotate(-90 41.6 80.3)">GND</text>
<text x="44.5" y="79.7">SBU2</text>
<text x="105.4" y="83.5">U2</text>
<text x="219.7" y="81">Q1</text>
<text x="219.7" y="83.5">AO3401A</text>
<text x="252.7" y="78.4">PWR_FLAG</text>
<text x="76.2" y="88.6">R3</text>
<text x="86.3" y="88.6">R4</text>
<text x="105.4" y="86.1">USBLC6-2SC6</text>
<text x="132.1" y="86.1">R5</text>
<text x="132.1" y="88.6">2k</text>
<text x="193" y="88.6">R6</text>
<text x="309.9" y="88.6">R13</text>
<text x="44.4" y="91.1">J1</text>
<text x="44.4" y="93.7">USB-C</text>
<text x="76.2" y="91.1">5.1k</text>
<text x="86.3" y="91.1">5.1k</text>
<text x="171.4" y="93.7">D1</text>
<text x="193" y="91.1">1k</text>
<text x="309.9" y="91.1">1M</text>
<text x="170.7" y="101.3">RED</text>
<text x="208.3" y="96.2">R10</text>
<text x="208.3" y="98.8">100k</text>
<text x="246.4" y="96.2">C6</text>
<text x="246.4" y="98.8">22uF</text>
<text x="171.4" y="106.4">D2</text>
<text x="151.1" y="111.5">J2</text>
<text x="151.1" y="114">BATTERY</text>
<text x="169.5" y="114">GREEN</text>
<text x="198.1" y="111.5">R7</text>
<text x="198.1" y="114">1k</text>
<text x="218.4" y="111.5">R11</text>
<text x="218.4" y="114">100k</text>
<text x="228.6" y="111.5">C9</text>
<text x="228.6" y="114">100nF</text>
<text x="354.2" y="149.6">H1</text>
<text x="369.4" y="149.6">H2</text>
<text x="43.2" y="152.1">C1</text>
<text x="43.2" y="154.6">22uF</text>
<text x="53.3" y="152.1">C2</text>
<text x="53.3" y="154.6">100nF</text>
<text x="193.5" y="153.4">LR</text>
<text x="201.6" y="154.2" transform="rotate(-90 201.6 154.2)">VDD</text>
<text x="203.8" y="155.9">SCK</text>
<text x="204.9" y="153.4">WS</text>
<text x="236.2" y="154.6">C11</text>
<text x="246.4" y="154.6">R12</text>
<text x="201.6" y="159.5" transform="rotate(-90 201.6 159.5)">GND</text>
<text x="205.1" y="158.4">SD</text>
<text x="236.2" y="157.2">100nF</text>
<text x="246.4" y="157.2">100k</text>
<text x="84.3" y="163.5">EN</text>
<text x="97.5" y="164.3" transform="rotate(-90 97.5 164.3)">3V3</text>
<text x="103.5" y="166.1">RXD0</text>
<text x="103.8" y="163.5">TXD0</text>
<text x="204.5" y="167.3">U5</text>
<text x="298.4" y="167.3">J4</text>
<text x="312.4" y="164.8">R14</text>
<text x="312.4" y="167.3">4.7k</text>
<text x="322.6" y="164.8">R15</text>
<text x="322.6" y="167.3">4.7k</text>
<text x="332.7" y="164.8">C14</text>
<text x="332.7" y="167.3">100nF</text>
<text x="354.2" y="164.8">H3</text>
<text x="369.4" y="164.8">H4</text>
<text x="84.3" y="168.6">IO0</text>
<text x="84.3" y="173.7">IO2</text>
<text x="84.3" y="171.1">IO1</text>
<text x="100.9" y="173.7">USB_D-</text>
<text x="104.1" y="168.6">IO17</text>
<text x="104.1" y="171.1">IO18</text>
<text x="204.5" y="169.9">ICS-43434</text>
<text x="298.4" y="169.9">OLED 1.3in</text>
<text x="84.3" y="178.8">IO4</text>
<text x="84.3" y="176.2">IO3</text>
<text x="100.9" y="176.2">USB_D+</text>
<text x="104.1" y="178.8">IO21</text>
<text x="33" y="180">R1</text>
<text x="33" y="182.6">10k</text>
<text x="84.3" y="181.3">IO5</text>
<text x="84.3" y="183.8">IO6</text>
<text x="104.1" y="181.3">IO35</text>
<text x="104.1" y="183.8">IO36</text>
<text x="144.8" y="180">R2</text>
<text x="144.8" y="182.6">10k</text>
<text x="285.7" y="183.8">TP1</text>
<text x="306.1" y="183.8">TP2</text>
<text x="326.4" y="183.8">TP3</text>
<text x="346.7" y="183.8">TP4</text>
<text x="367" y="183.8">TP5</text>
<text x="84.3" y="186.4">IO7</text>
<text x="84.3" y="188.9">IO8</text>
<text x="84.3" y="191.5">IO9</text>
<text x="104.1" y="186.4">IO37</text>
<text x="104.1" y="188.9">IO38</text>
<text x="104.1" y="191.5">IO39</text>
<text x="43.2" y="195.3">C3</text>
<text x="43.2" y="197.8">1uF</text>
<text x="84.3" y="194">IO10</text>
<text x="84.3" y="196.5">IO11</text>
<text x="104.1" y="194">IO40</text>
<text x="104.1" y="196.5">IO41</text>
<text x="145.3" y="197.8">SW2</text>
<text x="285.7" y="196.5">TP6</text>
<text x="306.1" y="196.5">TP7</text>
<text x="326.4" y="196.5">TP8</text>
<text x="346.7" y="196.5">TP9</text>
<text x="367" y="196.5">TP10</text>
<text x="84.3" y="199.1">IO12</text>
<text x="84.3" y="201.6">IO13</text>
<text x="104.1" y="201.6">IO45</text>
<text x="104.1" y="199.1">IO42</text>
<text x="84.3" y="206.7">IO15</text>
<text x="84.3" y="209.2">IO16</text>
<text x="84.3" y="204.2">IO14</text>
<text x="104.1" y="204.2">IO46</text>
<text x="104.1" y="206.7">IO47</text>
<text x="104.1" y="209.2">IO48</text>
<text x="145" y="205.4">TALK</text>
<text x="196.1" y="204.2">DIN</text>
<text x="196.1" y="209.2">LRCLK</text>
<text x="196.1" y="206.7">BCLK</text>
<text x="206.7" y="205" transform="rotate(-90 206.7 205)">VDD</text>
<text x="210.2" y="206.7">OUTN</text>
<text x="210.3" y="204.2">OUTP</text>
<text x="241.3" y="205.4">C12</text>
<text x="241.3" y="208">10uF</text>
<text x="251.4" y="205.4">C13</text>
<text x="251.4" y="208">100nF</text>
<text x="285.7" y="209.2">TP11</text>
<text x="306.1" y="209.2">TP12</text>
<text x="326.4" y="209.2">TP13</text>
<text x="346.7" y="209.2">TP14</text>
<text x="367" y="209.2">TP15</text>
<text x="33.5" y="213.1">SW1</text>
<text x="97.5" y="210.3" transform="rotate(-90 97.5 210.3)">GND</text>
<text x="196.1" y="214.3">SD_MODE</text>
<text x="32.6" y="220.7">RESET</text>
<text x="100.3" y="218.1">U1</text>
<text x="100.3" y="220.7">ESP32-S3-WROOM-1-N16R8</text>
<text x="196.1" y="216.9">GAIN_SLOT</text>
<text x="204.2" y="220.5" transform="rotate(-90 204.2 220.5)">GND</text>
<text x="209.2" y="220.5" transform="rotate(-90 209.2 220.5)">PAD</text>
<text x="285.7" y="221.9">TP16</text>
<text x="306.1" y="221.9">TP17</text>
<text x="326.4" y="221.9">TP18</text>
<text x="346.7" y="221.9">TP19</text>
<text x="367" y="221.9">TP20</text>
<text x="209.5" y="228.3">U6</text>
<text x="209.5" y="230.8">MAX98357A</text>
<text x="250.2" y="235.9">J3</text>
<text x="250.2" y="238.5">SPEAKER</text>
</g>
<g font-size="1.3" fill="#a90000">
<text x="52.1" y="48.1">A4</text>
<text x="52.1" y="53.2">A5</text>
<text x="52" y="55.7">B5</text>
<text x="154.8" y="55.3" transform="rotate(-90 154.8 55.3)">4</text>
<text x="163.1" y="58.3">3</text>
<text x="330.7" y="58.3">1</text>
<text x="343.4" y="58.3">5</text>
<text x="52" y="63.3">B7</text>
<text x="52.1" y="65.9">A6</text>
<text x="52.1" y="60.8">A7</text>
<text x="145.3" y="63.3">5</text>
<text x="163.1" y="63.3">1</text>
<text x="272.3" y="63.3">2</text>
<text x="279.9" y="60.8">1</text>
<text x="279.9" y="65.9">3</text>
<text x="330.7" y="60.8">3</text>
<text x="52" y="68.4">B6</text>
<text x="97.1" y="71">1</text>
<text x="101.4" y="68" transform="rotate(-90 101.4 68)">5</text>
<text x="104.7" y="71">6</text>
<text x="154.8" y="68" transform="rotate(-90 154.8 68)">2</text>
<text x="211.4" y="71">1</text>
<text x="218.3" y="68" transform="rotate(-90 218.3 68)">3</text>
<text x="337.7" y="68" transform="rotate(-90 337.7 68)">2</text>
<text x="52.1" y="76">A8</text>
<text x="97.1" y="73.5">3</text>
<text x="104.7" y="73.5">4</text>
<text x="218.3" y="75.7" transform="rotate(-90 218.3 75.7)">2</text>
<text x="52" y="78.6">B8</text>
<text x="101.4" y="78.2" transform="rotate(-90 101.4 78.2)">2</text>
<text x="32.9" y="85.2" transform="rotate(-90 32.9 85.2)">SH</text>
<text x="40.5" y="85.1" transform="rotate(-90 40.5 85.1)">A1</text>
<text x="143.4" y="104">1</text>
<text x="143.4" y="106.5">2</text>
<text x="200.5" y="149.3" transform="rotate(-90 200.5 149.3)">5</text>
<text x="191" y="152.2">2</text>
<text x="208.8" y="152.2">1</text>
<text x="208.8" y="154.8">4</text>
<text x="290.7" y="154.8">1</text>
<text x="96.4" y="159.5" transform="rotate(-90 96.4 159.5)">2</text>
<text x="208.8" y="157.3">6</text>
<text x="290.7" y="157.3">2</text>
<text x="290.7" y="159.9">3</text>
<text x="81.2" y="167.5">27</text>
<text x="81.8" y="162.4">3</text>
<text x="109.2" y="167.5">10</text>
<text x="109.2" y="164.9">36</text>
<text x="109.2" y="162.4">37</text>
<text x="200.5" y="162" transform="rotate(-90 200.5 162)">3</text>
<text x="290.7" y="162.4">4</text>
<text x="81.2" y="172.6">38</text>
<text x="81.2" y="170">39</text>
<text x="109.2" y="170">11</text>
<text x="109.2" y="172.6">13</text>
<text x="81.2" y="175.1">15</text>
<text x="81.8" y="177.6">4</text>
<text x="109.2" y="175.1">14</text>
<text x="109.2" y="177.6">23</text>
<text x="81.8" y="180.2">5</text>
<text x="81.8" y="182.7">6</text>
<text x="81.8" y="185.3">7</text>
<text x="109.2" y="180.2">28</text>
<text x="109.2" y="182.7">29</text>
<text x="109.2" y="185.3">30</text>
<text x="81.2" y="187.8">12</text>
<text x="81.2" y="190.3">17</text>
<text x="109.2" y="187.8">31</text>
<text x="109.2" y="190.3">32</text>
<text x="81.2" y="192.9">18</text>
<text x="81.2" y="195.4">19</text>
<text x="81.2" y="198">20</text>
<text x="109.2" y="192.9">33</text>
<text x="109.2" y="195.4">34</text>
<text x="109.2" y="198">35</text>
<text x="81.2" y="200.5">21</text>
<text x="81.2" y="203">22</text>
<text x="109.2" y="203">16</text>
<text x="109.2" y="200.5">26</text>
<text x="193.6" y="203">1</text>
<text x="205.6" y="200.1" transform="rotate(-90 205.6 200.1)">7</text>
<text x="216.4" y="203">9</text>
<text x="81.8" y="205.6">8</text>
<text x="81.8" y="208.1">9</text>
<text x="109.2" y="205.6">24</text>
<text x="109.2" y="208.1">25</text>
<text x="193" y="208.1">14</text>
<text x="193" y="205.6">16</text>
<text x="215.8" y="205.6">10</text>
<text x="96.4" y="212.8" transform="rotate(-90 96.4 212.8)">1</text>
<text x="193.6" y="215.7">2</text>
<text x="193.6" y="213.2">4</text>
<text x="203" y="223" transform="rotate(-90 203 223)">3</text>
<text x="208.1" y="223.6" transform="rotate(-90 208.1 223.6)">17</text>
<text x="242.5" y="228.4">1</text>
<text x="242.5" y="231">2</text>
</g>
<g font-size=".8" fill="#006464">
<text x="155.9" y="58.6" transform="rotate(-90 155.9 58.6)">DD</text>
<text x="159.2" y="59.4">BAT</text>
<text x="155.9" y="64.4" transform="rotate(-90 155.9 64.4)">SS</text>
</g>
</svg>
